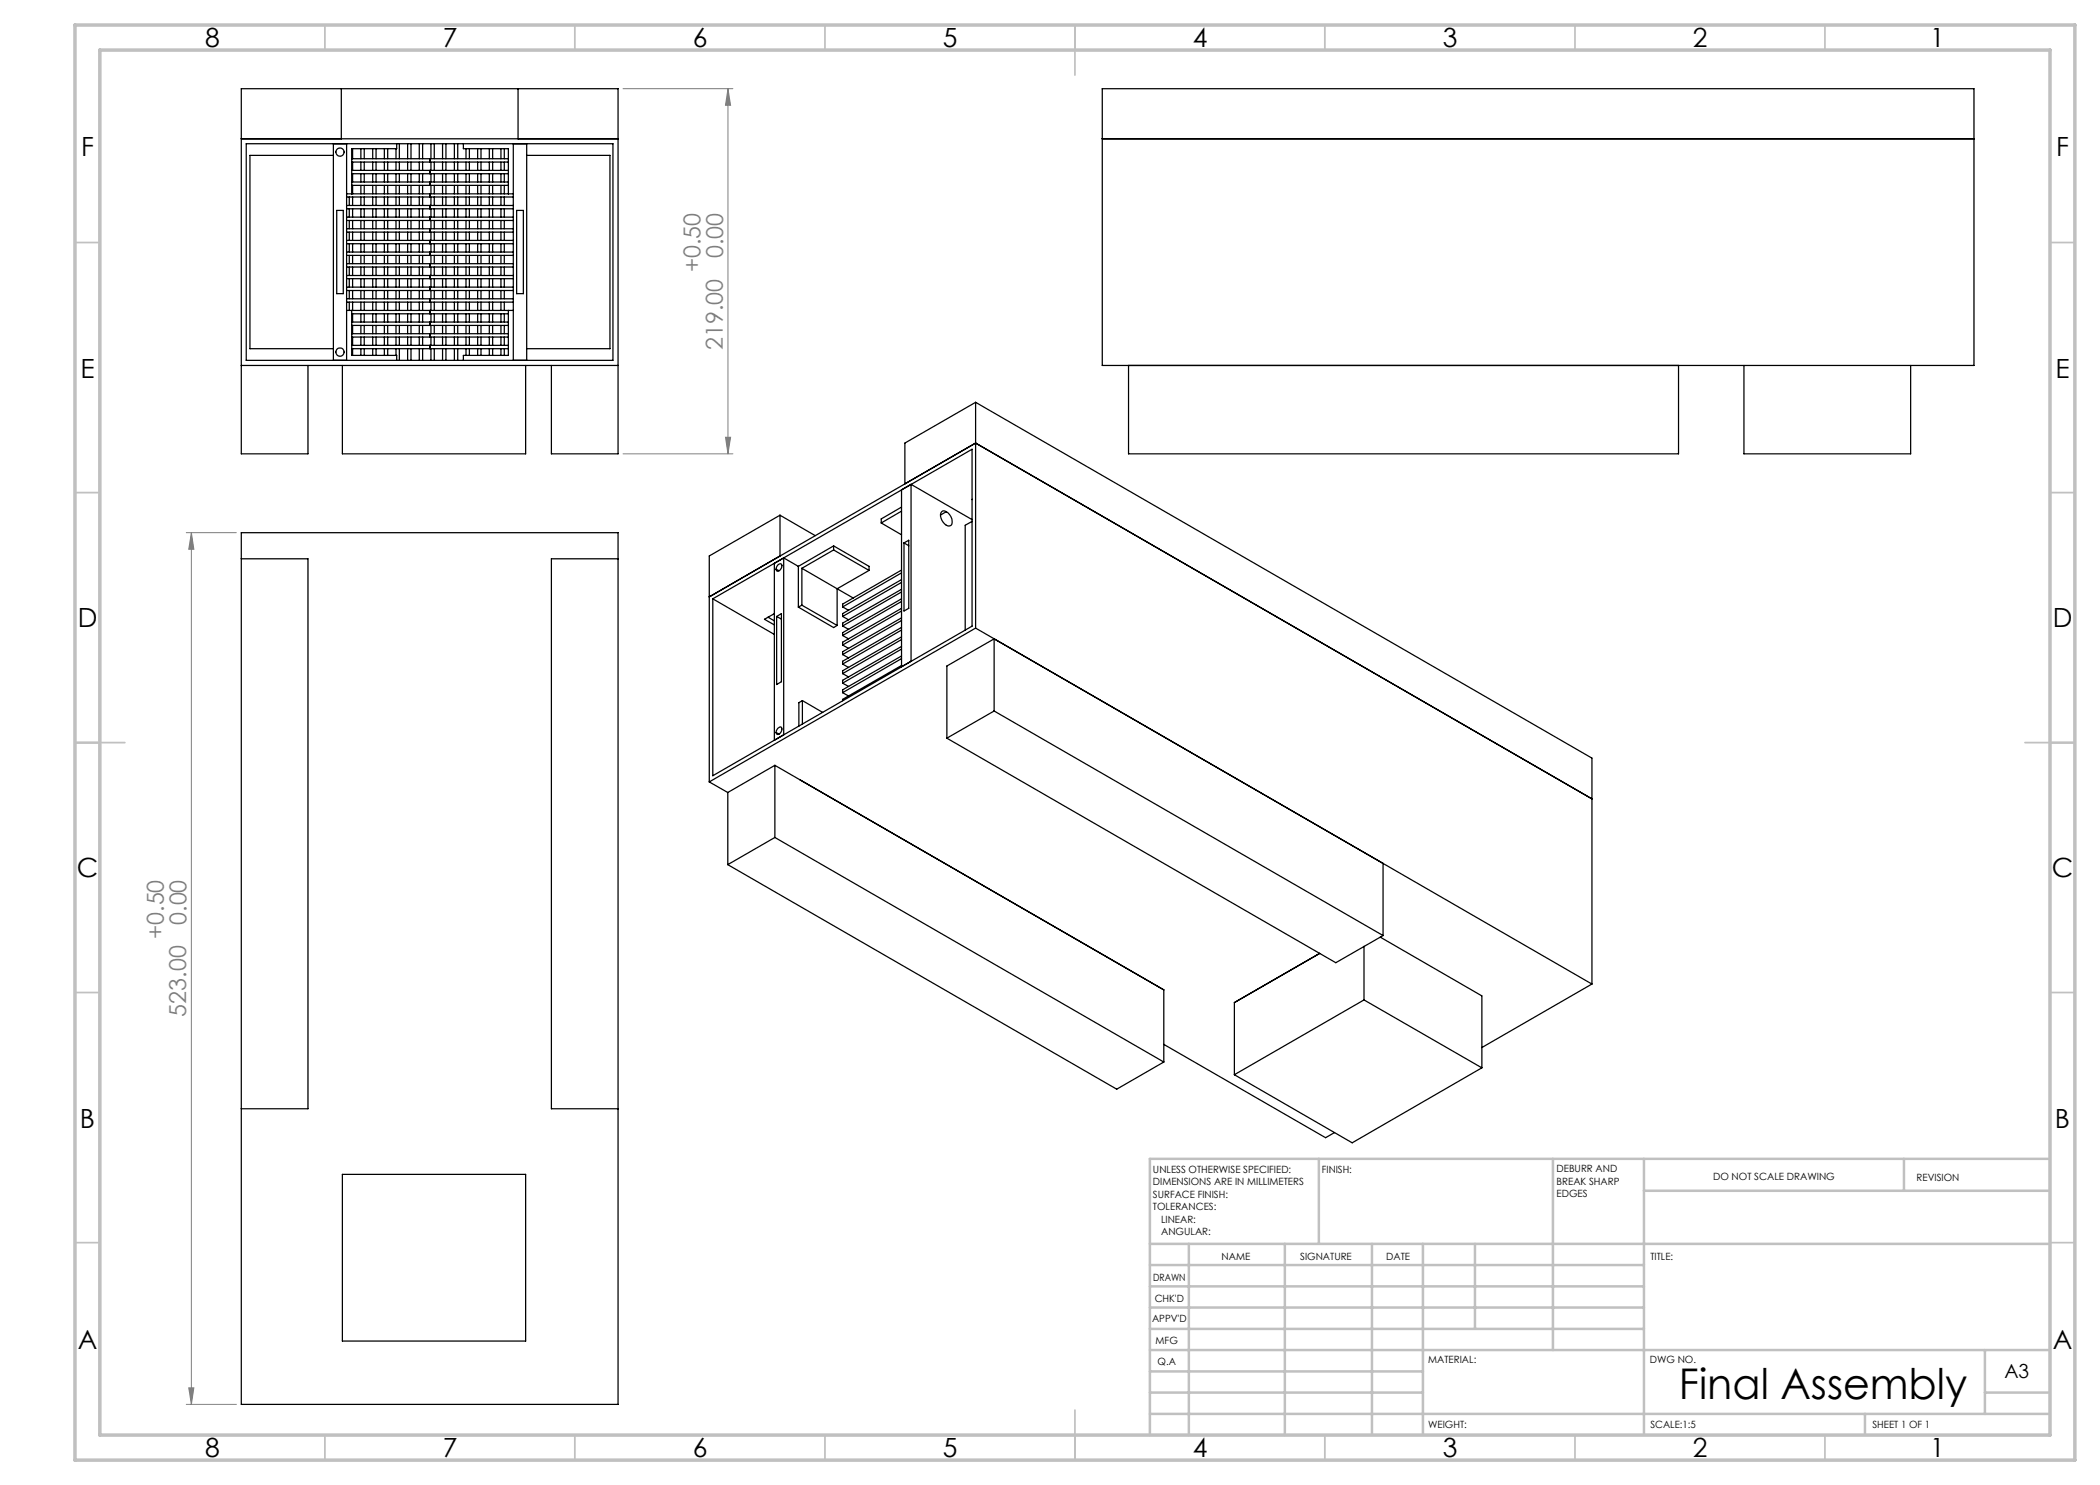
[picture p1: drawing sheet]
<svg xmlns="http://www.w3.org/2000/svg" width="420mm" height="297mm" viewBox="0 0 420 297" stroke-linecap="round" stroke-linejoin="round" font-family="sans-serif">
<path d="M124.6 17.7h22M145.6 17.7l.5 3.4h-1zM145.6 17.7v73.1M124.6 90.8h22M145.1 87.5h1l-.5 3.3zM37.3 106.5h10M38.3 106.5l.5 3.4h-1.1zM38.3 106.5v174.4M37.7 277.6h1.1l-.5 3.3zM37.3 280.9h10" fill="none" stroke="#808080" stroke-width=".2"/>
<g fill="none" stroke="#c0c0c0" stroke-width=".35">
<path d="M65 5v5M115 5v5M165 5v5M215 5v10M265 5v5M315 5v5M365 5v5M15 48.5h5M410 48.5h5M15 98.5h5M410 98.5h5M15 148.5h10"/>
<path d="M405 148.5h10M15 198.5h5M410 198.5h5M15 248.5h5M410 248.5h5M65 287v5M115 287v5M165 287v5M215 282v10M265 287v5M315 287v5M365 287v5"/>
</g>
<g fill="none" stroke="#c0c0c0" stroke-width=".5">
<path d="M263.8 231.8v17M310.6 231.8v38.2M328.8 231.8v55.2M328.8 238.2h81.2M380.8 231.8v6.4M410 231.8h-180v55.2M230 248.8h180M230 257.3h98.8M230 253h98.8M237.8 248.8v38.2M257 248.8v38.2M274.4 248.8v38.2"/>
<path d="M284.6 248.8v38.2M295 248.8v17M230 265.8h98.8M230 261.5h98.8M230 278.5h54.6M230 274.3h54.6M230 270h180M397 278.5h13M397 270v12.8M230 282.8h180M373 282.8v4.2"/>
</g>
<path d="M15 5h400v287h-400zM20 10h390v277h-390z" fill="none" stroke="#c0c0c0" stroke-width=".7"/>
<g fill="#808080">
<path d="M38.3 106.5l.5 3.4h-1.1zM37.7 277.6h1.1l-.5 3.3z"/>
<path d="M145.6 17.7l.5 3.4h-1zM145.1 87.5h1l-.5 3.3z"/>
</g>
<g fill="none" stroke="#000" stroke-width=".25">
<path d="M68.3 17.7v10.1M103.6 17.7v10.1M220.5 17.7h174.3v55.4h-174.3zM48.3 27.8h75.3M49.2 28.7h73.4v43.4h-73.4zM66.7 28.7v43.4M66.7 31.1h-16.7v38.6h16.7M69.3 38.8h33.4M69.3 28.7v43.4M69.3 39.4h33.4M69.8 39.4v1.7M70.3 34.7h31.4"/>
<path d="M70.3 34.1h31.4M70.3 36.4h31.4M70.3 37.1h31.4M70.3 31.7h31.4M70.3 32.4h31.4M70.5 29.7v2M70.5 32.4v1.7M70.5 34.7v1.7M70.5 37.1v1.7M70.5 39.4v1.7M72.2 29.7v2M72.2 32.4v1.7"/>
<path d="M72.2 34.7v1.7M72.2 37.1v1.7M72.2 39.4v1.7M72.8 29.7v2M72.8 32.4v1.7M72.8 34.7v1.7M72.8 37.1v1.7M72.8 39.4v1.7M74.5 29.7v2M74.5 32.4v1.7M74.5 34.7v1.7M74.5 37.1v1.7"/>
<path d="M74.5 39.4v1.7M75.2 29.7v2M75.2 32.4v1.7M75.2 34.7v1.7M75.2 37.1v1.7M75.2 39.4v1.7M76.9 29.7v2M76.9 32.4v1.7M76.9 34.7v1.7M76.9 37.1v1.7M76.9 39.4v1.7M77.5 29.7v2"/>
<path d="M77.5 32.4v1.7M77.5 34.7v1.7M77.5 37.1v1.7M77.5 39.4v1.7M79.2 29.7v2M79.2 32.4v1.7M79.2 34.7v1.7M79.2 37.1v1.7M79.2 39.4v1.7M79.3 28.7v1h-9v9.1M79.9 28.7v3M79.9 32.4v1.7"/>
<path d="M79.9 34.7v1.7M79.9 37.1v1.7M79.9 39.4v1.7M81.5 28.7v3M81.5 32.4v1.7M81.5 34.7v1.7M81.5 37.1v1.7M81.5 39.4v1.7M82.2 28.7v3M82.2 32.4v1.7M82.2 34.7v1.7M82.2 37.1v1.7"/>
<path d="M82.2 39.4v1.7M83.9 28.7v3M83.9 32.4v1.7M83.9 34.7v1.7M83.9 37.1v1.7M83.9 39.4v1.7M84.5 28.7v3M84.5 32.4v1.7M84.5 34.7v1.7M84.5 37.1v1.7M84.5 39.4v1.7M86 31.7v.7"/>
<path d="M86 34.1v.6M86 36.4v.7M86 38.8v.6M86.2 28.7v3M86.2 32.4v1.7M86.2 34.7v1.7M86.2 37.1v1.7M86.2 39.4v1.7M86.9 28.7v3M86.9 32.4v1.7M86.9 34.7v1.7M86.9 37.1v1.7"/>
<path d="M86.9 39.4v1.7M88.5 28.7v3M88.5 32.4v1.7M88.5 34.7v1.7M88.5 37.1v1.7M88.5 39.4v1.7M89.2 28.7v3M89.2 32.4v1.7M89.2 34.7v1.7M89.2 37.1v1.7M89.2 39.4v1.7M90.9 28.7v3"/>
<path d="M90.9 32.4v1.7M90.9 34.7v1.7M90.9 37.1v1.7M90.9 39.4v1.7M91.5 28.7v3M91.5 32.4v1.7M91.5 34.7v1.7M91.5 37.1v1.7M91.5 39.4v1.7M92.7 28.7v1h9v9.1M93.2 29.7v2M93.2 32.4v1.7"/>
<path d="M93.2 34.7v1.7M93.2 37.1v1.7M93.2 39.4v1.7M93.9 29.7v2M93.9 32.4v1.7M93.9 34.7v1.7M93.9 37.1v1.7M93.9 39.4v1.7M95.5 29.7v2M95.5 32.4v1.7M95.5 34.7v1.7M95.5 37.1v1.7"/>
<path d="M95.5 39.4v1.7M96.2 29.7v2M96.2 32.4v1.7M96.2 34.7v1.7M96.2 37.1v1.7M96.2 39.4v1.7M97.9 29.7v2M97.9 32.4v1.7M97.9 34.7v1.7M97.9 37.1v1.7M97.9 39.4v1.7M98.5 29.7v2"/>
<path d="M98.5 32.4v1.7M98.5 34.7v1.7M98.5 37.1v1.7M98.5 39.4v1.7M100.2 29.7v2M100.2 32.4v1.7M100.2 34.7v1.7M100.2 37.1v1.7M100.2 39.4v1.7M100.9 29.7v2M100.9 32.4v1.7M100.9 34.7v1.7"/>
<path d="M100.9 37.1v1.7M100.9 39.4v1.7M102.7 28.7v43.4M105.3 31.1h16.7v38.6h-16.7M105.3 28.7v43.4M220.5 27.8h174.3M67.3 42.1h1.4v16.6h-1.4zM69.3 45.8h33.4M69.3 46.4h33.4M69.3 41.1h33.4M69.3 41.8h33.4M69.3 51.1h33.4"/>
<path d="M69.3 50.4h33.4M69.3 55.1h33.4M69.3 55.7h33.4M69.3 53.4h33.4M69.3 52.7h33.4M69.3 44.1h33.4M69.3 43.4h33.4M69.3 48.1h33.4M69.3 48.8h33.4M69.3 59.8h33.4M69.3 58.1h33.4M69.3 57.4h33.4"/>
<path d="M69.8 41.8v1.6M69.8 44.1v1.7M69.8 46.4v1.7M69.8 48.8v1.6M69.8 51.1v1.6M69.8 53.4v1.7M69.8 55.7v1.7M69.8 58.1v1.7M70.5 41.8v1.6M70.5 44.1v1.7M70.5 46.4v1.7M70.5 48.8v1.6"/>
<path d="M70.5 51.1v1.6M70.5 53.4v1.7M70.5 55.7v1.7M70.5 58.1v1.7M72.2 41.8v1.6M72.2 44.1v1.7M72.2 46.4v1.7M72.2 48.8v1.6M72.2 51.1v1.6M72.2 53.4v1.7M72.2 55.7v1.7M72.2 58.1v1.7"/>
<path d="M72.8 41.8v1.6M72.8 44.1v1.7M72.8 46.4v1.7M72.8 48.8v1.6M72.8 51.1v1.6M72.8 53.4v1.7M72.8 55.7v1.7M72.8 58.1v1.7M74.5 41.8v1.6M74.5 44.1v1.7M74.5 46.4v1.7M74.5 48.8v1.6"/>
<path d="M74.5 51.1v1.6M74.5 53.4v1.7M74.5 55.7v1.7M74.5 58.1v1.7M75.2 41.8v1.6M75.2 44.1v1.7M75.2 46.4v1.7M75.2 48.8v1.6M75.2 51.1v1.6M75.2 53.4v1.7M75.2 55.7v1.7M75.2 58.1v1.7"/>
<path d="M76.9 41.8v1.6M76.9 44.1v1.7M76.9 46.4v1.7M76.9 48.8v1.6M76.9 51.1v1.6M76.9 53.4v1.7M76.9 55.7v1.7M76.9 58.1v1.7M77.5 41.8v1.6M77.5 44.1v1.7M77.5 46.4v1.7M77.5 48.8v1.6"/>
<path d="M77.5 51.1v1.6M77.5 53.4v1.7M77.5 55.7v1.7M77.5 58.1v1.7M79.2 41.8v1.6M79.2 44.1v1.7M79.2 46.4v1.7M79.2 48.8v1.6M79.2 51.1v1.6M79.2 53.4v1.7M79.2 55.7v1.7M79.2 58.1v1.7"/>
<path d="M79.9 41.8v1.6M79.9 44.1v1.7M79.9 46.4v1.7M79.9 48.8v1.6M79.9 51.1v1.6M79.9 53.4v1.7M79.9 55.7v1.7M79.9 58.1v1.7M81.5 41.8v1.6M81.5 44.1v1.7M81.5 46.4v1.7M81.5 48.8v1.6"/>
<path d="M81.5 51.1v1.6M81.5 53.4v1.7M81.5 55.7v1.7M81.5 58.1v1.7M82.2 41.8v1.6M82.2 44.1v1.7M82.2 46.4v1.7M82.2 48.8v1.6M82.2 51.1v1.6M82.2 53.4v1.7M82.2 55.7v1.7M82.2 58.1v1.7"/>
<path d="M83.9 41.8v1.6M83.9 44.1v1.7M83.9 46.4v1.7M83.9 48.8v1.6M83.9 51.1v1.6M83.9 53.4v1.7M83.9 55.7v1.7M83.9 58.1v1.7M84.5 41.8v1.6M84.5 44.1v1.7M84.5 46.4v1.7M84.5 48.8v1.6"/>
<path d="M84.5 51.1v1.6M84.5 53.4v1.7M84.5 55.7v1.7M84.5 58.1v1.7M86 41.1v.7M86 43.4v.7M86 45.8v.6M86 48.1v.7M86 50.4v.7M86 52.7v.7M86 55.1v.6M86 57.4v.7"/>
<path d="M86 59.8v.6M86.2 41.8v1.6M86.2 44.1v1.7M86.2 46.4v1.7M86.2 48.8v1.6M86.2 51.1v1.6M86.2 53.4v1.7M86.2 55.7v1.7M86.2 58.1v1.7M86.9 41.8v1.6M86.9 44.1v1.7M86.9 46.4v1.7"/>
<path d="M86.9 48.8v1.6M86.9 51.1v1.6M86.9 53.4v1.7M86.9 55.7v1.7M86.9 58.1v1.7M88.5 41.8v1.6M88.5 44.1v1.7M88.5 46.4v1.7M88.5 48.8v1.6M88.5 51.1v1.6M88.5 53.4v1.7M88.5 55.7v1.7"/>
<path d="M88.5 58.1v1.7M89.2 41.8v1.6M89.2 44.1v1.7M89.2 46.4v1.7M89.2 48.8v1.6M89.2 51.1v1.6M89.2 53.4v1.7M89.2 55.7v1.7M89.2 58.1v1.7M90.9 41.8v1.6M90.9 44.1v1.7M90.9 46.4v1.7"/>
<path d="M90.9 48.8v1.6M90.9 51.1v1.6M90.9 53.4v1.7M90.9 55.7v1.7M90.9 58.1v1.7M91.5 41.8v1.6M91.5 44.1v1.7M91.5 46.4v1.7M91.5 48.8v1.6M91.5 51.1v1.6M91.5 53.4v1.7M91.5 55.7v1.7"/>
<path d="M91.5 58.1v1.7M93.2 41.8v1.6M93.2 44.1v1.7M93.2 46.4v1.7M93.2 48.8v1.6M93.2 51.1v1.6M93.2 53.4v1.7M93.2 55.7v1.7M93.2 58.1v1.7M93.9 41.8v1.6M93.9 44.1v1.7M93.9 46.4v1.7"/>
<path d="M93.9 48.8v1.6M93.9 51.1v1.6M93.9 53.4v1.7M93.9 55.7v1.7M93.9 58.1v1.7M95.5 41.8v1.6M95.5 44.1v1.7M95.5 46.4v1.7M95.5 48.8v1.6M95.5 51.1v1.6M95.5 53.4v1.7M95.5 55.7v1.7"/>
<path d="M95.5 58.1v1.7M96.2 41.8v1.6M96.2 44.1v1.7M96.2 46.4v1.7M96.2 48.8v1.6M96.2 51.1v1.6M96.2 53.4v1.7M96.2 55.7v1.7M96.2 58.1v1.7M97.9 41.8v1.6M97.9 44.1v1.7M97.9 46.4v1.7"/>
<path d="M97.9 48.8v1.6M97.9 51.1v1.6M97.9 53.4v1.7M97.9 55.7v1.7M97.9 58.1v1.7M98.5 41.8v1.6M98.5 44.1v1.7M98.5 46.4v1.7M98.5 48.8v1.6M98.5 51.1v1.6M98.5 53.4v1.7M98.5 55.7v1.7"/>
<path d="M98.5 58.1v1.7M100.2 41.8v1.6M100.2 44.1v1.7M100.2 46.4v1.7M100.2 48.8v1.6M100.2 51.1v1.6M100.2 53.4v1.7M100.2 55.7v1.7M100.2 58.1v1.7M100.9 41.8v1.6M100.9 44.1v1.7M100.9 46.4v1.7"/>
<path d="M100.9 48.8v1.6M100.9 51.1v1.6M100.9 53.4v1.7M100.9 55.7v1.7M100.9 58.1v1.7M103.3 42.1h1.4v16.6h-1.4zM48.3 73.1h75.3M61.6 73.1v17.7h-13.3v-73.1h75.3v73.1h-13.3v-17.7M68.5 73.1v17.7h36.6v-17.7M69.3 62.1h33.4M69.3 60.4h33.4M69.8 60.4v1.7"/>
<path d="M70.3 62.1v9h9v1M70.3 64.4h31.4M70.3 65.1h31.4M70.3 67.4h31.4M70.3 66.7h31.4M70.3 62.8h31.4M70.3 69.7h31.4M70.3 69.1h31.4M70.5 60.4v1.7M70.5 62.8v1.6M70.5 65.1v1.6M70.5 67.4v1.7"/>
<path d="M70.5 69.7v1.4M72.2 60.4v1.7M72.2 62.8v1.6M72.2 65.1v1.6M72.2 67.4v1.7M72.2 69.7v1.4M72.8 60.4v1.7M72.8 62.8v1.6M72.8 65.1v1.6M72.8 67.4v1.7M72.8 69.7v1.4M74.5 60.4v1.7"/>
<path d="M74.5 62.8v1.6M74.5 65.1v1.6M74.5 67.4v1.7M74.5 69.7v1.4M75.2 60.4v1.7M75.2 62.8v1.6M75.2 65.1v1.6M75.2 67.4v1.7M75.2 69.7v1.4M76.9 60.4v1.7M76.9 62.8v1.6M76.9 65.1v1.6"/>
<path d="M76.9 67.4v1.7M76.9 69.7v1.4M77.5 60.4v1.7M77.5 62.8v1.6M77.5 65.1v1.6M77.5 67.4v1.7M77.5 69.7v1.4M79.2 60.4v1.7M79.2 62.8v1.6M79.2 65.1v1.6M79.2 67.4v1.7M79.2 69.7v1.4"/>
<path d="M79.9 60.4v1.7M79.9 62.8v1.6M79.9 65.1v1.6M79.9 67.4v1.7M79.9 69.7v2.4M81.5 60.4v1.7M81.5 62.8v1.6M81.5 65.1v1.6M81.5 67.4v1.7M81.5 69.7v2.4M82.2 60.4v1.7M82.2 62.8v1.6"/>
<path d="M82.2 65.1v1.6M82.2 67.4v1.7M82.2 69.7v2.4M83.9 60.4v1.7M83.9 62.8v1.6M83.9 65.1v1.6M83.9 67.4v1.7M83.9 69.7v2.4M84.5 60.4v1.7M84.5 62.8v1.6M84.5 65.1v1.6M84.5 67.4v1.7"/>
<path d="M84.5 69.7v2.4M86 62.1v.7M86 64.4v.7M86 66.7v.7M86 69.1v.6M86.2 60.4v1.7M86.2 62.8v1.6M86.2 65.1v1.6M86.2 67.4v1.7M86.2 69.7v2.4M86.9 60.4v1.7M86.9 62.8v1.6"/>
<path d="M86.9 65.1v1.6M86.9 67.4v1.7M86.9 69.7v2.4M88.5 60.4v1.7M88.5 62.8v1.6M88.5 65.1v1.6M88.5 67.4v1.7M88.5 69.7v2.4M89.2 60.4v1.7M89.2 62.8v1.6M89.2 65.1v1.6M89.2 67.4v1.7"/>
<path d="M89.2 69.7v2.4M90.9 60.4v1.7M90.9 62.8v1.6M90.9 65.1v1.6M90.9 67.4v1.7M90.9 69.7v2.4M91.5 60.4v1.7M91.5 62.8v1.6M91.5 65.1v1.6M91.5 67.4v1.7M91.5 69.7v2.4M93.2 60.4v1.7"/>
<path d="M93.2 62.8v1.6M93.2 65.1v1.6M93.2 67.4v1.7M93.2 69.7v1.4M93.9 60.4v1.7M93.9 62.8v1.6M93.9 65.1v1.6M93.9 67.4v1.7M93.9 69.7v1.4M95.5 60.4v1.7M95.5 62.8v1.6M95.5 65.1v1.6"/>
<path d="M95.5 67.4v1.7M95.5 69.7v1.4M96.2 60.4v1.7M96.2 62.8v1.6M96.2 65.1v1.6M96.2 67.4v1.7M96.2 69.7v1.4M97.9 60.4v1.7M97.9 62.8v1.6M97.9 65.1v1.6M97.9 67.4v1.7M97.9 69.7v1.4"/>
<path d="M98.5 60.4v1.7M98.5 62.8v1.6M98.5 65.1v1.6M98.5 67.4v1.7M98.5 69.7v1.4M100.2 60.4v1.7M100.2 62.8v1.6M100.2 65.1v1.6M100.2 67.4v1.7M100.2 69.7v1.4M100.9 60.4v1.7M100.9 62.8v1.6"/>
<path d="M100.9 65.1v1.6M100.9 67.4v1.7M100.9 69.7v1.4M101.7 62.1v9h-9v1M225.7 73.1v17.7h110v-17.7M348.8 73.1v17.7h33.3v-17.7M180.3 98v35.3l1.9-1v-35.4l12.2 7M194.4 99.9h.1M195.1 80.5v45.1M195.1 88.6l123.3 71.2M195.1 80.5l123.3 71.1v45.2M195.1 88.6l-53.2 30.8 14.1-8.2v-8.2"/>
<path d="M195.1 80.5l-14.1 8.1v8.2l14.1-8.2M48.3 111.8h13.3v110h-13.3M48.3 106.5h75.3v174.4h-75.3zM123.6 111.8h-13.3v110h13.3M142.6 119.8l51.8-30v35.4l-51.8 29.9zM142.6 119.8l12.3 7.1M154.9 112.7l1.8-1.1v35.4l-1.8 1.1zM155.2 113.8l.6 .4M155.6 113l.6-.2a.97 .97 0 0 1-.8 1.4 .85 .85 0 0 1 .2-1.2zM156 103l7.1 4.1M156 103l-14.1 8.2v45.2M156.7 111.6l3 1.7"/>
<path d="M159.7 113.3v8.1M160.4 113.7v7.3M160.4 113.7l10.3 5.9M166.7 109.2l-7 4.1M166.7 109.2v.8M166.7 110l-6.3 3.7M166.7 109.2l7.1 4.1v.8M166.7 110l7.1 4.1M173.8 114.1l-6.4 3.7v7.3M176.2 104.6l4.1 2.4M180.3 101.4l-4.1 2.4v.8M180.3 102.2l-4.1 2.4"/>
<path d="M180.3 114l-11.8 6.8v.6M180.3 115.9l-11.8 6.8v.6M180.3 117.9l-11.8 6.7v.6M180.3 119.8l-11.8 6.7v.6M180.3 118.4l-11.8 6.8M180.3 116.5l-11.8 6.8M180.3 114.6l-11.8 6.8M180.8 108.6l1-.5v13.6l-1 .5zM180.8 108.6l1 .5M188.4 102.3a1.47 1.47 0 0 1 1.8 1 1.21 1.21 0 0 1-.3 1.9 2.15 2.15 0 0 1-1.7-2.7zM189.3 102.3l-1.2 .7M194.4 104.3l-1.4 .8v20.9"/>
<path d="M153.6 123.4l1.3 .8M154.9 122.7l-2 1.2 2 1.1M155.3 123.3l1-.6v13.6l-1 .6zM155.3 123.3l1 .5M159.7 121.4l7 4.1 .7-.4M160.4 121l-.7 .4M160.4 121l7 4.1M168.5 123.3l1.2 .7M168.5 127.1l1.2 .7M168.5 130.9l1.2 .7M168.5 134.7l1.2 .7M168.5 138.5l1.2 .7"/>
<path d="M168.5 136.6l1.2 .7M168.5 132.8l1.2 .7M168.5 129l1.2 .7M168.5 125.2l1.2 .7M168.5 121.4l1.2 .7M180.3 121.7l-11.8 6.7v.6M180.3 123.6l-11.8 6.7v.6M180.3 125.5l-11.8 6.8v.5M180.3 127.4l-11.8 6.8v.5M180.3 129.3l-11.8 6.8v.5M180.3 131.2l-11.8 6.8v.5M180.3 133.1l-11.8 6.8v.3"/>
<path d="M180.3 131.7l-11.8 6.8M180.3 129.8l-11.8 6.8M180.3 127.9l-11.8 6.8M180.3 126l-11.8 6.8M180.3 124.1l-11.8 6.8M180.3 122.2l-11.8 6.8M180.3 120.3l-11.8 6.8M195.1 125.6l123.3 71.2M195.1 125.6l-53.2 30.8M198.8 127.8v14.4M198.8 127.8l77.8 44.9v14.4M198.8 127.8l-9.4 5.4v14.4"/>
<path d="M141.9 156.4l3.7 2.1M145.6 158.5v14.4M155 153.1l77.8 44.9v14.4M155 153.1v14.4M155 153.1l-9.4 5.4M155.2 146.5l.6 .3M155.6 145.7l.6-.3a.95 .95 0 0 1-.8 1.5 .8 .8 0 0 1 .2-1.2zM160.5 140.1l-.7 .4v4.7M160.5 140.1v4.7M160.5 140.1l4 2.4M189.4 147.6l77.8 44.9 9.4-5.4M198.8 142.2l-9.4 5.4"/>
<path d="M198.8 142.2l77.8 44.9M145.6 172.9l77.7 44.9 9.5-5.4M155 167.5l-9.4 5.4M155 167.5l77.8 44.9M263.9 190.7l-17 9.8v14.4M272.8 189.3v10.7M272.8 200l-25.9 14.9M272.8 200l23.6 13.6M276 187.4l20.4 11.8v14.4M318.4 196.8l-22 12.7M232.8 208.9l32.3 18.6 1.8-1M296.4 213.6l-26 15-23.5-13.7"/>
<path d="M68.5 234.9h36.6v33.3h-36.6z"/>
<circle cx="68" cy="30.4" r=".83"/>
<circle cx="68" cy="70.4" r=".84"/>
</g>
<text font-size="8.5" x="335.8" y="279.7">Final Assembly</text>
<g font-size="5.3">
<text x="41" y="9.5">8</text>
<text x="88.5" y="9.5">7</text>
<text x="138.5" y="9.5">6</text>
<text x="188.5" y="9.5">5</text>
<text x="238.5" y="9.5">4</text>
<text x="288.5" y="9.5">3</text>
<text x="338.5" y="9.5">2</text>
<text x="386" y="9.5">1</text>
<text x="16.2" y="31.2">F</text>
<text x="411.2" y="31.2">F</text>
<text x="16.1" y="75.5">E</text>
<text x="411.1" y="75.5">E</text>
<text x="15.5" y="125.5">D</text>
<text x="410.5" y="125.5">D</text>
<text x="15.4" y="175.5">C</text>
<text x="410.4" y="175.5">C</text>
<text x="16" y="225.5">B</text>
<text x="411" y="225.5">B</text>
<text x="15.5" y="269.7">A</text>
<text x="410.5" y="269.7">A</text>
<text x="41" y="291.5">8</text>
<text x="88.5" y="291.5">7</text>
<text x="138.5" y="291.5">6</text>
<text x="188.5" y="291.5">5</text>
<text x="238.5" y="291.5">4</text>
<text x="288.5" y="291.5">3</text>
<text x="338.5" y="291.5">2</text>
<text x="386" y="291.5">1</text>
</g>
<g font-size="4.7" fill="#808080">
<text x="144.6" y="51.6" transform="rotate(-90 144.6 51.6)">0.00</text>
<text x="140.1" y="54.4" transform="rotate(-90 140.1 54.4)">+0.50</text>
<text x="144.5" y="70" transform="rotate(-90 144.5 70)">219.00</text>
<text x="37.3" y="185" transform="rotate(-90 37.3 185)">0.00</text>
<text x="32.7" y="187.8" transform="rotate(-90 32.7 187.8)">+0.50</text>
<text x="37.2" y="203.3" transform="rotate(-90 37.2 203.3)">523.00</text>
</g>
<text font-size="3.9" x="400.9" y="275.5">A3</text>
<g font-size="2">
<text x="230.6" y="234.6">UNLESS OTHERWISE SPECIFIED:</text>
<text x="230.6" y="237.1">DIMENSIONS ARE IN MILLIMETERS</text>
<text x="230.6" y="239.6">SURFACE FINISH:</text>
<text x="264.4" y="234.6">FINISH:</text>
<text x="311.3" y="234.5">DEBURR AND</text>
<text x="311.3" y="237">BREAK SHARP</text>
<text x="311.3" y="239.5">EDGES</text>
<text x="342.6" y="236">DO NOT SCALE DRAWING</text>
<text x="383.3" y="236.2">REVISION</text>
<text x="230.6" y="242.1">TOLERANCES:</text>
<text x="232.2" y="244.6">LINEAR:</text>
<text x="232.2" y="247.1">ANGULAR:</text>
<text x="244.3" y="252">NAME</text>
<text x="260" y="251.9">SIGNATURE</text>
<text x="277.2" y="251.9">DATE</text>
<text x="330.1" y="251.9">TITLE:</text>
<text x="230.6" y="256.1">DRAWN</text>
<text x="230.9" y="260.3">CHK'D</text>
<text x="230.4" y="264.4">APPV'D</text>
<text x="231.1" y="268.8">MFG</text>
<text x="231.5" y="273">Q.A</text>
<text x="285.6" y="272.5">MATERIAL:</text>
<text x="330" y="272.5">DWG NO.</text>
<text x="285.6" y="285.5">WEIGHT:</text>
<text x="330.1" y="285.6">SCALE:1:5</text>
<text x="374.5" y="285.6">SHEET 1 OF 1</text>
</g>
</svg>
